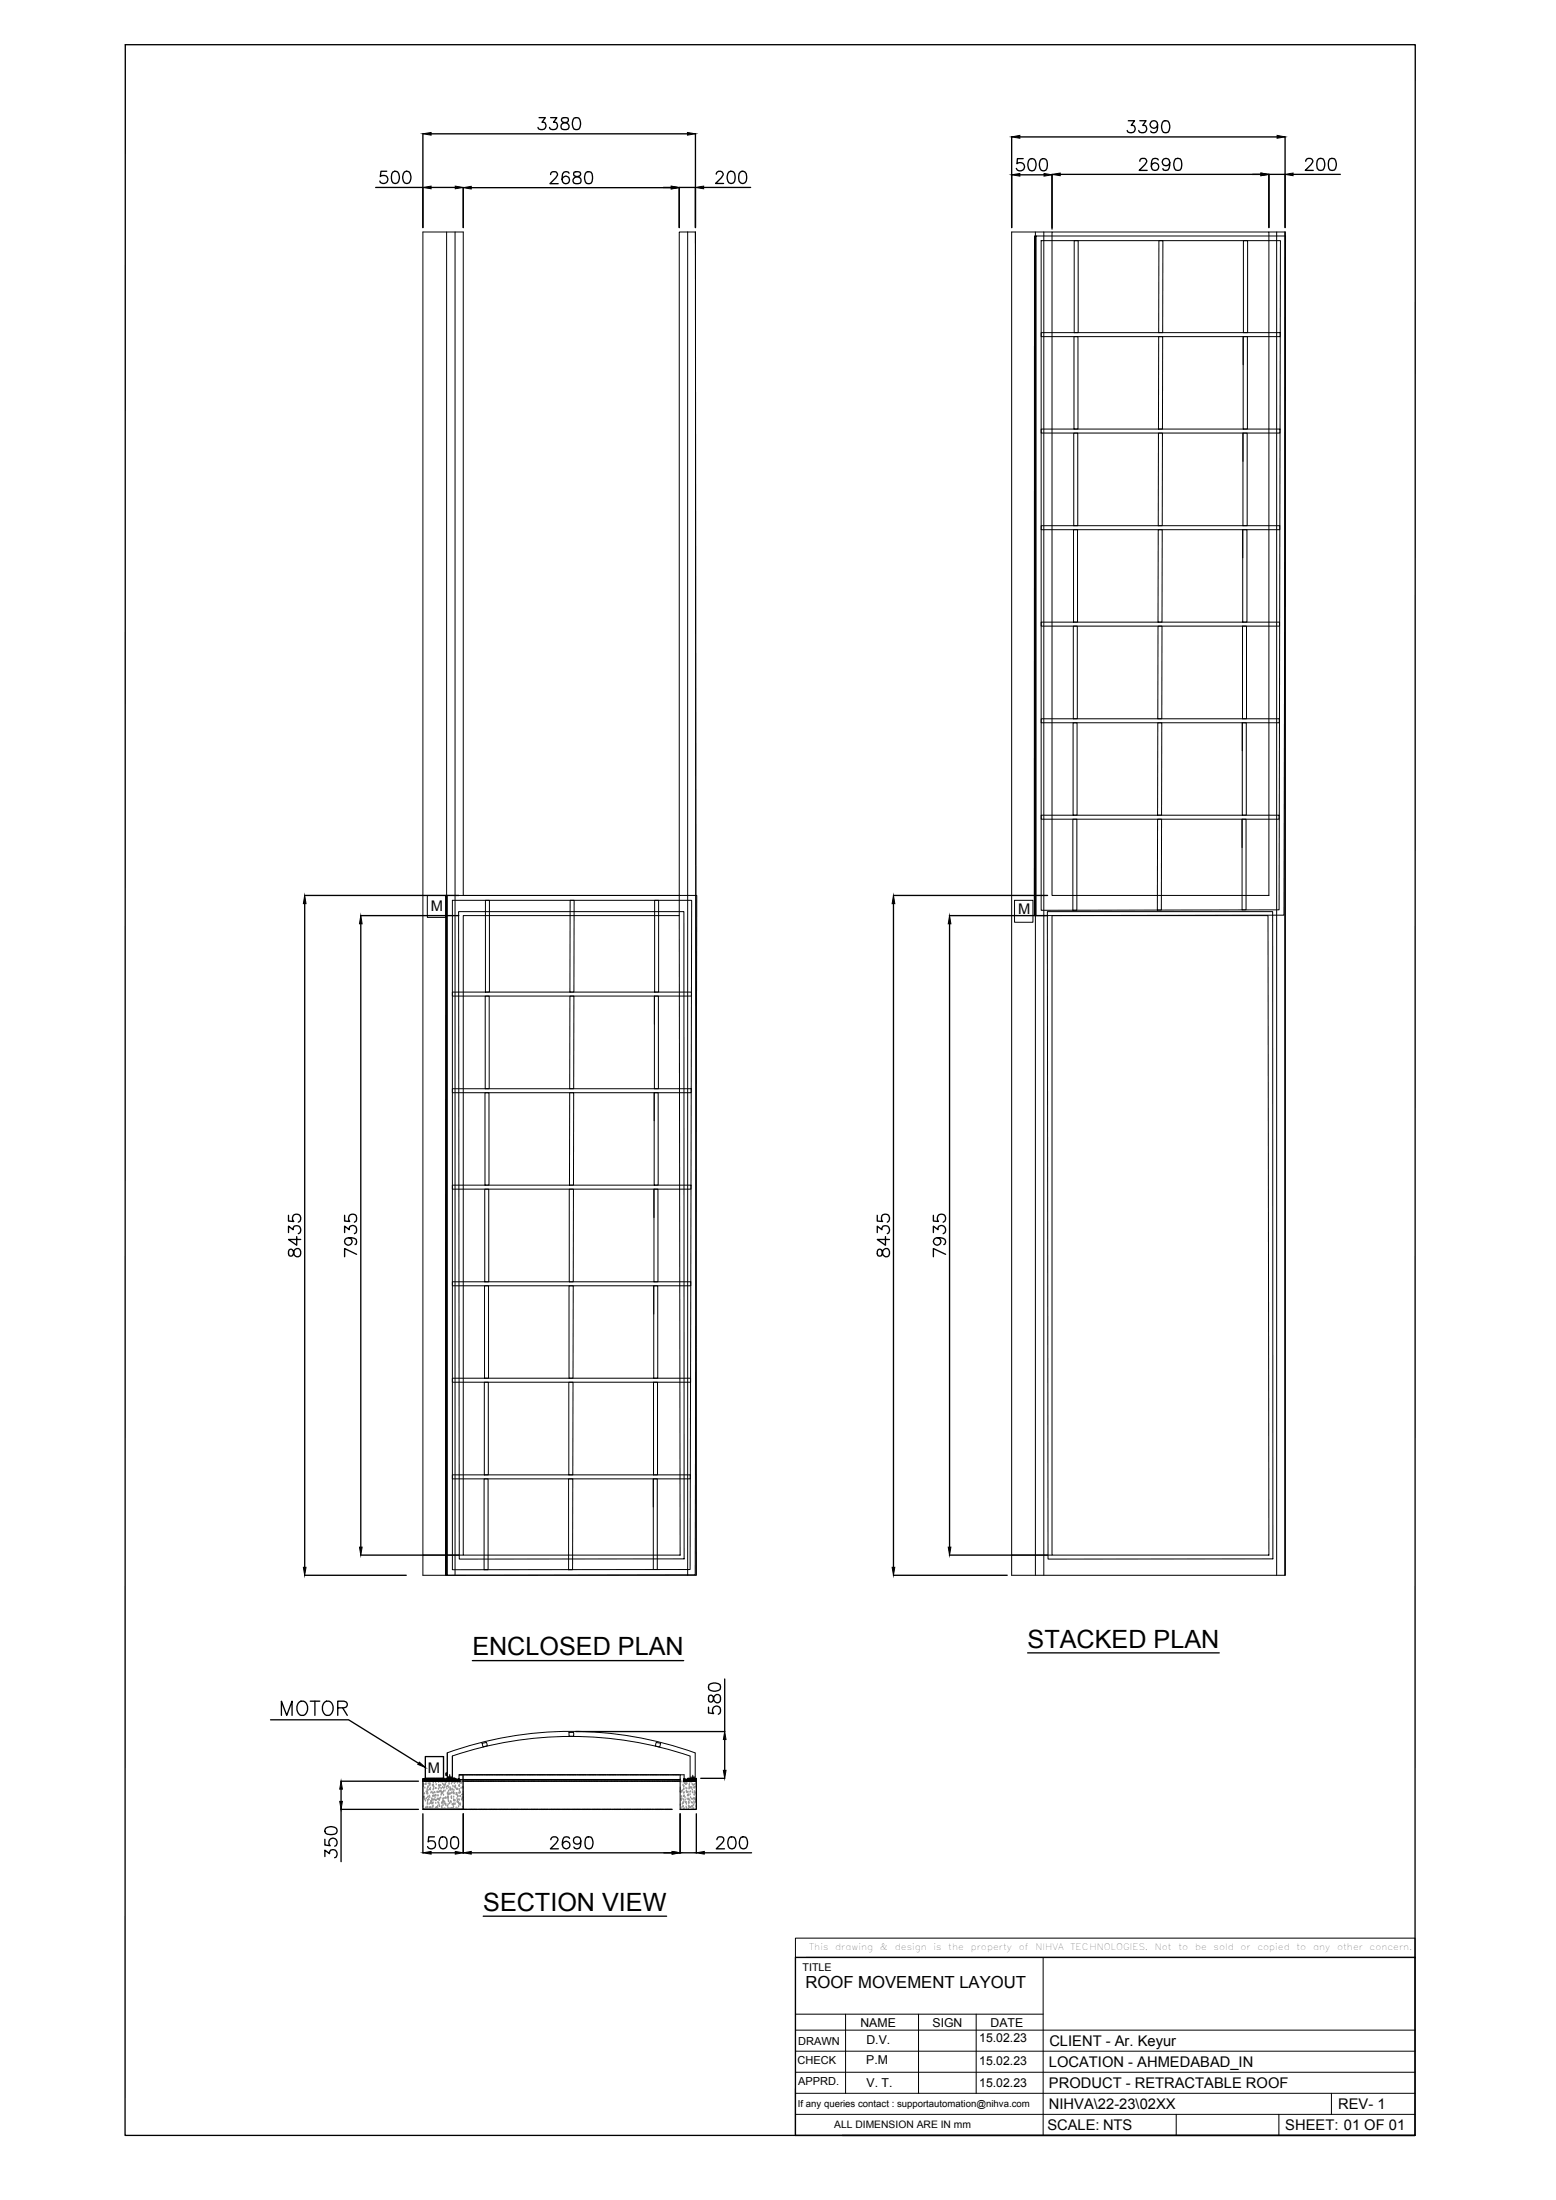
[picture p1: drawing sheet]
<svg xmlns="http://www.w3.org/2000/svg" width="297mm" height="420mm" viewBox="0 0 297 420" stroke-linecap="round" stroke-linejoin="round" font-family="sans-serif">
<!-- layer: 0 -->
<g fill="none" stroke="#000" stroke-width=".25">
<path d="M23.9 8.5h246.3l-.1 399.3h-246.2zM71.7 35.8h9M73.8 32.7h-1.1l-.1 1a.83 .83 0 0 1 1.2 0 .83 .83 0 0 1 0 1.2 .83 .83 0 0 1-1.2-.1l-.1-.2M75 32.8a.72 .72 0 0 1 1.1 .4 1.18 1.18 0 0 1-.7 1.8 1.05 1.05 0 0 1-.7-1.3zM77.2 32.8a.72 .72 0 0 1 1.1 .4 1.18 1.18 0 0 1-.7 1.8 1.27 1.27 0 0 1-.6-1.8zM80.7 25.5v18M82.3 35.8h4.6M82.3 25.6h48.9M88.4 35.8v7.7M90 35.8h38.1M102.9 22.5h1.2l-.6 .9a.73 .73 0 0 1 .7 .8 .73 .73 0 0 1-.9 .6l-.4-.1-.2-.4M105.1 33.3l.1-.3a.81 .81 0 0 1 1-.1 .51 .51 0 0 1 .1 .7l-1.3 1.5h1.6"/>
<path d="M105.1 22.5h1.2l-.6 .9a.73 .73 0 0 1 .7 .8 .73 .73 0 0 1-.9 .6l-.4-.1-.2-.4M107.3 22.5l-.1 .5a1.25 1.25 0 0 0 1.1 .6 .62 .62 0 0 1 .3 .6 .62 .62 0 0 1-.5 .6l-.8-.1a.71 .71 0 0 1-.2-.8 .71 .71 0 0 1 .6-.5h.5a.53 .53 0 0 0 .2-.9zM108.6 33.1a.72 .72 0 0 0-.9-.2 1.79 1.79 0 0 0 0 2.1 .7 .7 0 0 0 1-.3 .7 .7 0 0 0-.5-1 .7 .7 0 0 0-.9 .6M109.6 32.9a.48 .48 0 0 0 .2 .7 .96 .96 0 0 1 1.1 1.1l-.1 .2a.94 .94 0 0 1-1.4-.2 .96 .96 0 0 1 1.1-1.1 .44 .44 0 0 0 .3-.3 .44 .44 0 0 0-.1-.4zM109.6 22.5a.8 .8 0 0 1 1.1 .4 1.85 1.85 0 0 1-.2 1.8 .8 .8 0 0 1-1.1-.4 1.85 1.85 0 0 1 .2-1.8zM111.9 32.9a.8 .8 0 0 1 1.1 .3 2.21 2.21 0 0 1-.2 1.8 .8 .8 0 0 1-1.1-.3 1.85 1.85 0 0 1 .2-1.8zM126.6 35.8h1.5M132.8 35.8h-3.1v7.7M132.8 25.5v18M134.3 35.8h9M136.7 33.3l.1-.3 .4-.3 .6 .1a.51 .51 0 0 1 .1 .8l-1.3 1.4h1.5M139.1 32.8a.72 .72 0 0 1 1.2 .4 2.09 2.09 0 0 1-.3 1.7 .72 .72 0 0 1-1.1-.3 1.78 1.78 0 0 1 .2-1.8z"/>
<path d="M141.4 32.8a.72 .72 0 0 1 1.1 .4 1.92 1.92 0 0 1-.3 1.7 .72 .72 0 0 1-1.1-.3 1.96 1.96 0 0 1 .3-1.8zM193.1 26.1v17.4M194.7 26.1h49.1M194.7 33.4h4.6M195.3 30.3h-1.1l-.1 1a.83 .83 0 0 1 1.3 0 .83 .83 0 0 1-.2 1.2 .83 .83 0 0 1-1.2-.3M196.6 30.4a.74 .74 0 0 1 1.1 .3 1.85 1.85 0 0 1-.3 1.8 .72 .72 0 0 1-1.1-.3 1.75 1.75 0 0 1 .3-1.8zM198.8 30.4a.74 .74 0 0 1 1.1 .3 2.21 2.21 0 0 1-.3 1.8 .72 .72 0 0 1-1.1-.3 1.75 1.75 0 0 1 .3-1.8zM200.8 33.3v10.5M202.4 33.3h38.3M215.4 23.1h1.2l-.7 .8a.73 .73 0 0 1 .8 .9 .73 .73 0 0 1-1 .5h-.3l-.2-.4M217.6 30.8l.1-.3a.81 .81 0 0 1 1-.2 .51 .51 0 0 1 .1 .8l-1.3 1.4h1.5M217.6 23.1h1.2l-.7 .8a.73 .73 0 0 1 .8 .9 .73 .73 0 0 1-1 .5h-.3l-.2-.4"/>
<path d="M221 23.8a.72 .72 0 0 1-1 .6 .72 .72 0 0 1-.3-1.1 .72 .72 0 0 1 1.2 .1 2.16 2.16 0 0 1-.3 1.9 .72 .72 0 0 1-.9-.3M221.1 30.6a.7 .7 0 0 0-1.2 .1 1.91 1.91 0 0 0 .2 1.8 .71 .71 0 0 0 1-.3 .71 .71 0 0 0-.4-1 .71 .71 0 0 0-.9 .6M222.1 23.1a.8 .8 0 0 1 1.1 .4 1.85 1.85 0 0 1-.2 1.8 .8 .8 0 0 1-1.1-.4 1.85 1.85 0 0 1 .2-1.8zM223.3 31a.72 .72 0 0 1-1 .6 .72 .72 0 0 1-.3-1.1 .72 .72 0 0 1 1.2 .1 2.04 2.04 0 0 1-.2 1.9 .68 .68 0 0 1-1-.3M224.4 30.3a.8 .8 0 0 1 1.1 .4 2.21 2.21 0 0 1-.2 1.8 .8 .8 0 0 1-1.1-.4 1.85 1.85 0 0 1 .2-1.8zM245.3 33.3h-3.1v10.2M245.3 26.1v17.4M246.8 33.3h9.1M249.3 30.8l.1-.3a.74 .74 0 0 1 1.2 .2l-.3 .7-1.1 1.1h1.5M251.7 30.3a.76 .76 0 0 1 1.1 .4 1.85 1.85 0 0 1-.2 1.8 .8 .8 0 0 1-1.1-.4 2.03 2.03 0 0 1 .2-1.8zM253.9 30.3a.8 .8 0 0 1 1.1 .4 1.85 1.85 0 0 1-.2 1.8 .8 .8 0 0 1-1.1-.4 2.21 2.21 0 0 1 .2-1.8zM58.2 171h29.4"/>
<path d="M58.2 172.6v126.7M68.8 174.9h18.8M68.9 176.4v119.1M170.6 171h29.4M170.6 172.6v126.7M181.2 174.9h18.8M181.3 176.4v119.1M55.1 235.4v-1.2l.9 .7a.74 .74 0 0 1 .8-.8 .74 .74 0 0 1 .6 1l-.1 .3-.4 .2M55.1 232.1v1.1l1 .1a.8 .8 0 0 1 0-1.2 .8 .8 0 0 1 1.2 .2 .8 .8 0 0 1-.4 1.1M55.2 238.7a.81 .81 0 0 0 .2 1.2h.2a1.25 1.25 0 0 0 .6-1.1 .65 .65 0 0 1 .7-.4 .65 .65 0 0 1 .5 .6l-.1 .8a.68 .68 0 0 1-.8 .2 .68 .68 0 0 1-.4-.7l-.1-.4a.45 .45 0 0 0-.8-.2zM56.6 236.2v1.6l-1.5-1.1h2.3M65.8 235.4v-1.2l.9 .7a.73 .73 0 0 1 .8-.9 .73 .73 0 0 1 .6 1.1l-.1 .3-.4 .2"/>
<path d="M65.8 232.1v1.1l1 .1a.81 .81 0 0 1 0-1.2 .81 .81 0 0 1 1.2 .1 .81 .81 0 0 1-.4 1.2M66.5 236.4a.72 .72 0 0 1 .7 .9 .72 .72 0 0 1-1.1 .4 .72 .72 0 0 1 0-1.2 1.98 1.98 0 0 1 1.9 .2 .72 .72 0 0 1-.2 1M68.1 239.6l-2.3-1.2v1.6M167.5 235.4v-1.2l.9 .7a.74 .74 0 0 1 .8-.8 .74 .74 0 0 1 .6 1l-.1 .3-.3 .2M167.5 232.1v1.1l1 .1a.8 .8 0 0 1 0-1.2 .8 .8 0 0 1 1.2 .1 .8 .8 0 0 1-.3 1.2M167.6 238.7a.81 .81 0 0 0 .2 1.2l.5-.1 .1-.2a.96 .96 0 0 1 1-1.2 .82 .82 0 0 1 .4 1 .82 .82 0 0 1-.8 .6 1.04 1.04 0 0 1-.6-1.1l-.4-.3zM169 236.2v1.6l-1.5-1.1h2.3M178.2 235.4v-1.2l.9 .7a.75 .75 0 0 1 .8-.9 .75 .75 0 0 1 .6 1.1l-.1 .3-.4 .2M178.2 232.1v1.1l1 .1a.81 .81 0 0 1 0-1.2 .81 .81 0 0 1 1.2 .1 .81 .81 0 0 1-.4 1.2M178.9 236.4a.72 .72 0 0 1 .7 .9 .72 .72 0 0 1-1.1 .4 .72 .72 0 0 1 0-1.2 1.98 1.98 0 0 1 1.9 .2 .64 .64 0 0 1-.2 1M180.5 239.6l-2.3-1.2v1.6M68.8 297h18.8"/>
<path d="M181.2 297h18.8M58.2 300.8h19.4M90.2 317.1h40.3M170.6 300.8h21.7M196.2 315.7h36.5M51.6 328.5h14.9l13.4 8.2M80.8 339.9h.1M80.9 339.9l-.2 .1 .2-.1M80.9 339.9h.1M80.9 339.9l-.2 .2M80.9 339.9l-.2 .2 .3-.2M80.9 339.9v.1"/>
<path d="M81 339.9h.1M81 339.9l-.1 .1M81 340h-.1M81 339.9l-.1 .3M81.1 339.9h.1M81.2 339.9l-.2 .1M81.2 340l-.2 .2M81.2 339.9h.1M81.2 340h-.1M81.2 335.5h3.5v4.1h-3.5zM81.3 339.9l-.1 .1M81.3 340h-.1"/>
<path d="M81.3 339.9h.1M81.4 340h.1M81.4 339.9l-.2 .2M81.4 339.9l-.3 .3 .1-.1M81.5 339.9l-.2 .2M81.5 340h-.1M81.5 339.9h.1M81.5 339.9v.1M81.6 339.9l-.2 .1M81.7 339.9l-.3 .3 .1-.2M81.7 339.9l-.2 .1M81.8 339.9h.1"/>
<path d="M81.8 339.9l-.1 .1M81.8 339.9l-.2 .3M81.8 340l-.1 .2M81.9 339.9l-.2 .1M81.9 339.9h-.1M81.9 339.9h.1M81.9 339.9l-.1 .1M82 339.9h.1M82 339.9l-.1 .1M82 340l-.2 .2M82.1 339.9h.1M82.1 339.9l-.1 .1"/>
<path d="M82.2 339.9l-.4 .3M82.2 339.9h.1M82.2 340h-.1M82.3 339.9l-.1 .1M82.3 340l-.2 .2M82.3 339.9l-.3 .3M82.4 340l-.1 .1M82.4 339.9h-.1M82.4 339.9l-.1 .1M82.4 339.9h.2zM82.5 340h-.1M82.5 340h.1"/>
<path d="M82.6 339.9l-.2 .2M82.6 340l-.1 .1M82.6 339.9v.1M82.6 340h.1M82.6 339.9h.1M82.8 339.9l-.1 .1M82.9 339.9h.1M82.9 339.9l-.1 .1M82.9 339.9l-.2 .3M83 339.9l-.2 .1M83 339.9h.1M83 340l-.2 .2"/>
<path d="M83.1 339.9h.1M83.1 339.9l-.1 .1M83.1 340h.1M83.2 339.9h.1M83.2 339.9l-.3 .3M83.3 339.9l-.3 .3M83.3 339.9h.1M83.3 339.9l-.2 .2M83.4 339.9h.1M83.4 340h.1M83.5 339.9h.1M83.5 339.9l-.2 .1"/>
<path d="M83.6 340h-.1M83.6 339.9l-.3 .3M83.7 339.9l-.3 .2M83.7 339.9l-.2 .2M83.7 340l-.1 .1M83.8 339.9l-.4 .3M83.8 340h.1M83.8 339.9v.1M83.8 339.9h.1M83.9 339.9l-.2 .3 .1-.2M83.9 339.9v.1M83.9 339.9h.1"/>
<path d="M83.9 340l-.2 .2M84 339.9l-.2 .1M84.1 339.9l-.2 .3M84.1 340l-.2 .1M84.1 339.9l-.1 .1M84.1 339.9h.1M84.1 340l-.2 .2M84.2 339.9h.1M84.2 339.9h-.1M84.2 339.9l-.1 .1M84.2 339.9l-.1 .1 .1-.1M84.3 339.9h.1"/>
<path d="M84.3 339.9l-.3 .3M84.3 339.9l-.2 .2M84.3 339.9v.1M84.4 339.9h.1M84.4 339.9l-.1 .1M84.4 340l-.2 .2M84.5 339.9l-.3 .2M84.5 339.9h.1M84.5 339.9l-.1 .1M84.6 339.9l-.4 .3M84.6 339.9h.1M84.6 340h-.1"/>
<path d="M84.7 339.9l-.2 .2M84.7 340h-.1M84.7 339.9l-.1 .1M84.8 339.9l-.3 .3 .1-.1M84.8 340h.1M84.8 339.9l-.3 .2M84.8 339.9h.1M84.9 340h-.1M84.9 339.9h.1M84.9 339.9l-.3 .2M84.9 339.9v.1M85 339.9l-.2 .3"/>
<path d="M85.1 339.9l-.3 .2M85.2 339.9h.1M85.2 339.9l-.2 .2M85.2 339.9l-.1 .1M85.2 339.9l-.2 .3M85.2 340l-.2 .1M85.3 339.9h-.1M85.3 339.9h.1M85.3 339.9l-.1 .1M85.3 339.9v.1M85.4 339.9h.1M85.4 339.9l-.1 .2"/>
<path d="M85.5 339.9l-.2 .1M85.5 339.9h.1M85.5 339.9l-.1 .1M85.5 339.9l-.2 .3M85.5 340h-.1M85.6 339.9h.1M85.6 340l-.2 .1M85.6 339.9h-.1M85.6 339.9v.1M85.8 339.9l-.4 .3 .1-.1M85.8 340l-.2 .1M85.8 339.9l-.2 .1"/>
<path d="M85.8 340l-.2 .2M85.8 339.9h.1zM85.9 340h-.1M85.9 340h.1M86 339.9h.1M86 340h-.1M86 340h.1M86 339.9l-.1 .2M86.1 339.9h.1M86.1 340h-.1M86.1 339.9h-.1M86.2 339.9l-.1 .1"/>
<path d="M86.3 339.9h.1M86.3 339.9l-.1 .1M86.4 339.9l-.3 .3M86.4 340l-.2 .2M86.4 339.9h.1M86.4 339.9v.1M86.5 339.9h.1M86.5 339.9l-.1 .1M86.5 340l-.2 .2M86.5 340h-.1M86.6 339.9h.1M86.6 339.9h-.1"/>
<path d="M86.6 339.9l-.2 .3M86.7 339.9l-.2 .1M86.7 339.9l-.1 .1M86.7 340l-.3 .2M86.7 339.9h.1M86.7 339.9l-.2 .2M86.8 339.9l-.1 .1M86.8 339.9h.1M86.8 340h-.1M86.9 339.9l-.4 .3M86.9 339.9h.1M86.9 339.9l-.2 .1"/>
<path d="M86.9 340l-.2 .2M87 340l-.3 .2 .1-.1M87 339.9l-.3 .3M87 339.9v.1M87 340l-.1 .1M87 340l-.2 .2M87 339.9h.1M87.1 339.9l-.1 .1M87.1 340h-.1M87.2 339.9l-.1 .1M87.2 339.9l-.2 .2M87.2 340h.1"/>
<path d="M87.2 339.9v.1M87.2 339.9h.1M87.3 339.9l-.1 .1M87.3 339.9h.1M87.4 339.9l-.2 .1M87.5 339.9l-.1 .1M87.5 339.9h.1M87.5 340h.1M87.5 339.9l-.2 .2M87.6 339.9h.1M87.6 339.9l-.1 .1M88.4 338.9v6.7h-7.7v-5.4h6.9h-6.9v-.3h6.9v.3"/>
<path d="M130.6 339.9h.1M130.6 339.9v.1M130.7 339.9h.1M130.7 339.9l-.1 .1M130.7 340h-.1M130.8 339.9h.1M130.8 340l-.2 .1M130.9 339.9l-.1 .1M130.9 339.9l-.3 .3v-.3h2.3v.3h-2.3h2.3v5.4h-3.1M130.9 339.9l-.1 .2M130.9 339.9h.1M131 340l-.2 .1"/>
<path d="M131 339.9l-.3 .3M131.1 340h-.1M131.1 339.9l-.2 .1M131.1 339.9h.1M131.1 340h.1M131.2 339.9l-.2 .2M131.2 340l-.2 .2 .2-.2M131.3 339.9l-.2 .1M131.3 340l-.2 .1M131.3 339.9h-.1M131.3 340l.1-.1-.2 .2M131.4 339.9h-.1"/>
<path d="M131.4 339.9l-.1 .1M131.4 339.9l-.1 .2M131.5 339.9h.1M131.5 339.9l-.1 .1M131.5 339.9l-.3 .3M131.6 339.9l-.2 .2M131.6 339.9h.1M131.7 339.9h.1M131.7 339.9l-.1 .1M131.7 339.9l-.3 .3M131.7 340h-.1M131.7 340l-.2 .2"/>
<path d="M131.8 339.9h.1M131.8 339.9l-.1 .1M131.9 339.9l-.2 .1M131.9 339.9l-.1 .1M131.9 340l-.2 .1M131.9 339.9h.1M132 339.9h-.1M132 339.9l-.2 .1M132 339.9l-.3 .3M132 340l-.2 .1M132 339.9h.1M132 340h.1"/>
<path d="M132.1 340h.1M132.1 340l-.1 .2 .1-.1M132.1 339.9h-.1M132.2 339.9l-.2 .1M132.2 339.9l-.2 .3M132.2 340h.1M132.2 340l-.1 .1M132.2 339.9l-.1 .1M132.3 339.9l-.2 .2M132.4 339.9l-.1 .1M132.5 339.9l-.4 .3M132.5 339.9l-.3 .2"/>
<path d="M132.5 339.9l-.3 .3M132.5 339.9h.1M132.5 339.9l-.2 .3M132.5 339.9v.1M132.6 339.9l-.2 .2M132.6 339.9h.1M132.7 339.9l-.1 .1M132.7 339.9h.1M132.8 339.9l-.3 .2M132.8 339.9h.1M132.8 339.9l-.3 .3 .1-.2M132.8 339.9l-.1 .1"/>
<path d="M132.8 339.9v.1M132.8 340l-.1 .2M132.9 339.9l-.2 .2M132.9 339.9h-.1M132.9 340h.1M132.9 339.9h.1M133.8 339.6h4.5M135.3 326v1.1l.9 .2a.83 .83 0 0 1 0-1.3 .83 .83 0 0 1 1.3 .2 .83 .83 0 0 1-.4 1.2M135.3 323.9a.86 .86 0 0 0 .3 1.2h.2a1.25 1.25 0 0 0 .6-1.1 .62 .62 0 0 1 .6-.4 .62 .62 0 0 1 .5 .6v.4a.66 .66 0 0 1-.7 .6 .66 .66 0 0 1-.6-.7l-.2-.6-.2-.1zM135.3 321.8a1.79 1.79 0 0 1 2.2 0 .8 .8 0 0 1-.4 1.1 1.85 1.85 0 0 1-1.8-.2zM138.3 320.7v10h-28.4M138.3 332.2v5.9"/>
<path d="M62 354.6v-1.3l.9 .7a.74 .74 0 0 1 .9-.8 .74 .74 0 0 1 .5 1l-.2 .5-.2 .1M62 351.3v1.1l1 .1a.81 .81 0 0 1 0-1.2 .81 .81 0 0 1 1.2 .1 .81 .81 0 0 1-.3 1.2M62.1 349.2a1.73 1.73 0 0 1 2.1 0 .72 .72 0 0 1-.3 1.1 2.14 2.14 0 0 1-1.8-.2l-.1-.4zM65.1 340.2h14.8M65.1 345.6h14.8M65.1 341.7v2.3M65.1 345.6v9.9M80.7 340h.1M80.7 340.2h.1M80.7 346.4v7.5M80.9 340.1l-.1 .1M80.9 340h.1"/>
<path d="M80.9 340.2h.1M81 340l-.1 .1M81 340.1l-.1 .1M81.1 340.1h.1M81.1 340.2h.1M81.1 340.1l.3-.2zM81.1 340.1l-.1 .1M81.2 340.1l-.1 .1M81.2 340.2h.1M81.4 340.2h.1M81.4 340.1v.1M81.5 340l-.2 .1"/>
<path d="M81.5 340.2h.1M81.5 340l-.1 .1M81.5 340.1h.1M81.6 340.1l-.1 .1M81.6 340.1v.1M81.6 340l-.1 .1M81.7 340l-.1 .1M81.7 340.2h.1M81.7 340h.1M81.8 340l-.1 .1M81.8 340.1l-.1 .1M81.8 340.2h.1"/>
<path d="M81.9 340l-.2 .1M81.9 340.2h.1M82 340l-.1 .2M82 340l.1-.1-.2 .3M82.1 340.1l-.1 .1M82.2 340l-.2 .1M82.2 340.1l-.1 .1M82.2 340.2h.1M82.3 340.2l.1-.1zM82.3 340.1h-.1M82.3 340.1l-.1 .1M82.3 353.9h4.6"/>
<path d="M82.3 340.1h.1M82.3 340.2h.1M82.5 340l-.1 .1M82.5 340.2h.1M82.6 340.1v.1M82.6 340l-.2 .2M82.6 340v.1M82.6 340.2h.1M82.7 340l-.1 .2M82.7 340.1l.2-.2-.3 .3M82.7 340.1h.1M82.7 340.2h.1"/>
<path d="M82.8 340l-.1 .1M82.8 340.2h.1M82.8 340.1h.1M82.8 340.1v.1M82.9 340l-.1 .1M82.9 350.8h-1.1l-.1 1a.81 .81 0 0 1 1.3 0 .81 .81 0 0 1-.2 1.2 .81 .81 0 0 1-1.2-.3M83 340h.1M83 340.1l-.1 .1M83 340.2h.1M83 340l-.1 .1M83.1 340l-.1 .2M83.1 340.2h.1"/>
<path d="M83.2 340l.1-.1-.2 .3M83.2 340.1l-.1 .1M83.3 340l.1-.1-.3 .3M83.3 340.1l-.1 .1M83.3 340.2h.1M83.5 340l-.2 .2M83.5 340.1h.1M83.5 340.2h.1M83.6 340.1h.1M83.6 340l-.1 .1M83.6 340.2h.1M83.7 340.1h.1"/>
<path d="M83.7 340.2h.1M83.7 340l-.1 .2M83.8 340l-.1 .1M83.8 340.2h.1M83.9 340.2h.1M83.9 340h.1M83.9 340l-.1 .2M84.1 340l-.1 .2M84.1 340l-.1 .1M84.1 340.2h.1M84.1 340.1v.1M84.2 350.9a.8 .8 0 0 1 1.1 .3 1.92 1.92 0 0 1-.3 1.8 .69 .69 0 0 1-1.1-.3 1.85 1.85 0 0 1 .3-1.8z"/>
<path d="M84.2 340.1v.1M84.3 340h.1M84.3 340.2h.1M84.4 340.1l-.1 .1M84.5 340v-.1l-.1 .3M84.5 340.2h.1M84.5 340.1l-.1 .1M84.5 340.1v.1M84.6 340.2h.1M84.7 340.1v.1M84.8 340l-.1 .1M84.8 340.1l-.2 .1"/>
<path d="M84.8 340.2h.1M84.8 340.1v.1M84.9 340l-.2 .2M84.9 340l-.1 .2M84.9 340.1h.1M84.9 340.2h.1M85 340.1l-.1 .1M85 340.1v.1M85 340l-.1 .1M85 340v.1M85 340.2h.1M85.1 340h.1"/>
<path d="M85.1 340.2h.1M85.2 340l-.2 .2M85.2 340.1l-.1 .1M85.2 340.2h.1M85.3 340l-.2 .1M85.3 340.1l-.1 .1M85.4 340l-.2 .2M85.4 340l-.1 .2M85.4 340.1l-.1 .1M85.6 340h.1M85.6 340.1l-.1 .1M85.6 340.2h.1"/>
<path d="M85.6 340l.1-.1-.1 .1M85.6 340l-.1 .2M85.7 340.1h.1M85.7 340.1l-.1 .1M85.7 340.2h.1M85.9 340l-.2 .2M85.9 340l-.1 .1M85.9 340.2h.1M85.9 340.1v.1M86 340l-.1 .1M86 340l-.2 .2M86 340.2h.1"/>
<path d="M86 340v.1M86.1 340l-.1 .2M86.1 340.1l.2-.2-.3 .3M86.1 340.1h.1M86.1 340.2h.1M86.1 340v.1M86.2 340l-.1 .2M86.2 340.2h.1M86.3 340l-.1 .2M86.4 340h.1M86.4 340.1l-.1 .1M86.4 340.2h.1"/>
<path d="M86.4 350.9a.8 .8 0 0 1 1.1 .3 1.92 1.92 0 0 1-.3 1.8 .74 .74 0 0 1-1.1-.3 2.03 2.03 0 0 1 .3-1.8zM86.4 340l-.1 .1M86.5 340h.1M86.5 340l-.1 .2M86.5 340.2h.1M86.6 340.1l-.1 .1M86.7 340.1l-.1 .1M86.7 340.2h.1M86.9 340.1h.1M86.9 340.2h.1M87 340.2h.1M87 340.1h.1"/>
<path d="M87.1 340l-.1 .2M87.2 340l-.1 .1M87.2 340h.1l-.2 .2zM87.2 340.2h.1M87.3 340l-.1 .1M87.3 340.2h.1M87.3 340h.1M87.3 340l-.1 .2M87.4 340.1l-.1 .1M87.4 340.1v.1M87.4 340l-.1 .1M87.5 340l-.1 .1"/>
<path d="M87.5 340l.1-.1-.1 .3M87.5 340.1l-.1 .1M87.5 340.2h.1M87.6 340l-.1 .1M87.6 340.1l-.1 .1M87.6 340.1v.1M88.4 346.4v7.5M90 353.9h38.3M105.2 351.4l.1-.4a.74 .74 0 0 1 1.2 .2l-.3 .8-1.1 1.1h1.5M108.7 351.1a.7 .7 0 0 0-1.2 .1 1.3 1.3 0 0 0 .5 1.9 .73 .73 0 0 0 .8-.7 .73 .73 0 0 0-.7-.8 .73 .73 0 0 0-.7 .7M110.9 351.6a.71 .71 0 0 1-1 .5 .71 .71 0 0 1-.2-1.1 .71 .71 0 0 1 1.1 .1 2.3 2.3 0 0 1-.2 1.9 .69 .69 0 0 1-1-.3M112 350.9a.8 .8 0 0 1 1.1 .3 1.75 1.75 0 0 1-.2 1.8 .74 .74 0 0 1-1.1-.3 2.21 2.21 0 0 1 .2-1.8z"/>
<path d="M129.8 346.4v7.5M129.8 353.9h3.1M130.6 340.1h.1M130.6 340h.1M130.6 340.2h.1M130.6 340v.1M130.7 340.1l-.1 .1M130.8 340.1l-.1 .1M130.8 340.2h.1M130.9 340.1l-.1 .1M130.9 340.1h.1M130.9 340.2h.1"/>
<path d="M130.9 340v.2M131 340.1l-.1 .1M131 340.1v.1M131.1 340l-.1 .1M131.1 340.1h.1M131.1 340.2h.1M131.2 340l-.1 .2M131.2 340.2h.1M131.3 340h.1M131.3 340l-.1 .2M131.3 340.2h.1M131.4 340l-.1 .1"/>
<path d="M131.4 340.2h.1M131.4 340.1h-.1M131.5 340l-.1 .1M131.6 340l-.2 .2M131.6 340.1l-.1 .1M131.7 340l-.1 .2 .1-.1M131.7 340h.1M131.7 340.1v.1M131.7 340.2h.1M131.9 340.1l-.2 .1M131.9 340.1h.1M131.9 340.1l-.1 .1"/>
<path d="M131.9 340.2h.1M132 340l-.1 .2M132.1 340.2h.1M132.1 340.1l-.1 .1M132.1 340.1v.1M132.2 340.2h.1M132.2 340v.1M132.2 340.1h.1M132.4 340.2h.1M132.4 340l-.1 .2M132.4 340.1v.1M132.5 340l-.1 .1"/>
<path d="M132.5 340h.1M132.5 340.2h.1M132.7 340l-.1 .1M132.7 340h.1M132.7 340l-.1 .2M132.7 340.1l-.1 .1M132.7 340.2h.1M132.8 340v.1M132.8 340.1l-.1 .1M132.8 340h.1M132.9 340.1l-.1 .1M132.9 340.2h.1"/>
<path d="M132.9 340.1h.1M132.9 346.4v7.5M134.5 353.9h9M136.9 351.4l.2-.5a.81 .81 0 0 1 1 .1 .74 .74 0 0 1-.3 1l-1.1 1.1h1.6M139.3 350.9a.8 .8 0 0 1 1.1 .3 1.75 1.75 0 0 1-.2 1.8 .74 .74 0 0 1-1.1-.3 1.85 1.85 0 0 1 .2-1.8zM141.5 350.9a.8 .8 0 0 1 1.1 .3 1.75 1.75 0 0 1-.2 1.8 .74 .74 0 0 1-1.1-.3 1.85 1.85 0 0 1 .2-1.8zM92.2 366h35.1M151.8 373.8h118.3v34h-118.3zM160.8 407.8h109.3"/>
</g>
<g fill="none" stroke="#000" stroke-width=".19">
<path d="M85.3 44.3v256.5M86.9 44.3v256.5M131.3 44.3v256.5M132.8 46.5v-2.2h-3.1v130.6M197.5 45.1h.1v129.8h-.2zM197.7 44.3v256.5M197.8 45.1h47.6l-.3 129.7-47.3 .1zM198.8 46h45.6l-.2 127.8h-45.4zM199.3 44.3v256.5M200.8 44.3h-7.7v256.5h52.2v-256.5M200.8 44.3h41.4v126.7h-41.4zM205.1 46h.7v17.5h-.7z"/>
<path d="M221.2 46h.8v17.5h-.8zM237.4 46h.8v17.5h-.8zM242.2 44.3h3.1M243.7 44.3v256.5M245.3 44.3v256.5M198.8 63.5h45.6v.8h-45.6zM205 64.3h.8v17.6h-.8zM221.2 64.3h.8l-.1 17.6h-.8zM237.3 64.3h.8v17.6h-.8zM237.3 64.3v5.4M198.8 81.9h45.5v.8h-45.5zM205 82.7h.7v17.7h-.7z"/>
<path d="M221.1 82.7h.8v17.7h-.8zM237.3 82.7h.8v17.7h-.8zM237.3 82.7v5.4M198.8 100.4h45.5v.8h-45.5zM198.8 118.8h45.5v.8h-45.5zM204.9 119.6h.8v17.7h-.8zM204.9 101.2h.8v17.6h-.8zM221.1 119.6h.7v17.7h-.8zM221.1 101.2h.8l-.1 17.6h-.7zM237.2 119.6h.8v17.7h-.8zM237.2 119.6v5.4M237.2 101.2h.8v17.6h-.8z"/>
<path d="M237.2 101.2v5.3M198.8 137.3h45.4v.7h-45.4zM204.9 138h.7v17.7h-.7zM221 138h.8l-.1 17.7h-.7zM237.2 138h.7v17.7h-.7zM237.2 138v5.4M198.8 155.7h45.4v.7h-45.4zM204.8 156.4h.8v17.4h-.8zM221 156.4h.7v17.4h-.8zM237.1 156.4h.8v17.4h-.8zM237.1 156.4v5.5M81.6 171h3.5v4.2h-3.5z"/>
<path d="M85.1 171h.1v129.8h-.2zM85.4 171h47.6l-.3 129.8h-47.3zM86.4 171.9h45.6l-.3 127.8-45.3 .1zM87.5 174.1h43.1v123.6l-42.9 .1zM88.4 174.9h41.3l.1 122.1h-41.4zM92.7 171.9h.7v17.6h-.7zM108.8 171.9h.8v17.6h-.8zM125 171.9h.7v17.6h-.7zM129.9 171h-41.5v-126.7h-7.7v256.5h52.2l-.1-256.5 .1 256.5M193.7 171.9h3.5v4.2h-3.5zM199.9 174.1h43.1v123.6l-42.9 .1zM200.8 174.9h41.3l.1 122.1h-41.4z"/>
<path d="M86.4 189.5h45.6v.7h-45.6zM92.6 190.2h.8v17.7h-.8zM108.8 190.2h.8l-.1 17.7h-.7zM124.9 190.2h.8v17.7h-.8zM124.9 190.2v5.5M86.4 207.9h45.6v.8h-45.6zM92.6 208.7h.7v17.6h-.7zM108.8 208.7h.7v17.6h-.8zM124.9 208.7h.7v17.6h-.7zM124.9 208.7v5.4M86.4 226.3h45.5v.8h-45.5zM92.5 227.1h.8v17.7h-.8z"/>
<path d="M108.7 227.1h.8l-.1 17.7h-.7zM124.8 227.1h.8v17.7h-.8zM124.8 227.1v5.4M86.4 244.8h45.5v.8h-45.5zM92.5 245.6h.8v17.6h-.8zM108.6 245.6h.8v17.6h-.8zM124.8 245.6h.8v17.6h-.8zM124.8 245.6v5.3M86.4 263.2h45.4v.8h-45.4zM92.5 264h.7v17.7h-.7zM108.6 264h.8l-.1 17.7h-.7zM124.8 264h.7v17.7h-.7z"/>
<path d="M124.8 264v5.4M80.7 297h7.7M86.4 281.7h45.4v.7h-45.4zM92.4 282.4h.8v17.4h-.8zM108.5 282.4h.8v17.4h-.8zM124.7 282.4h.8v17.3h-.8zM124.7 282.4v5.4M193.1 297h7.7M81.3 339.6h-.3v.3h.3M81.4 339.9h.1M81.4 339.6h.1M81.6 339.9h.4"/>
<path d="M81.6 339.6h.4M82.1 339.9h.2M82.1 339.6h.2M82.3 339.9h.5M82.3 339.6h.5M82.9 339.9h.1M82.9 339.6h.1M83.1 339.9h.5M83.1 339.6h.5M83.7 339.9h.1M83.7 339.6h.1M83.9 339.9h.5"/>
<path d="M83.9 339.6h.5M84.5 339.9h.1M84.5 339.6h.1M84.7 339.6h.3v.3h-.3M85.1 338.6h.2v.5h-.2zM85.3 339.9v-.3h1.6v.3M85.3 339.6h1.6v.3h-1.6zM85.4 334.8a70.2 70.2 0 0 1 47.3 0M85.4 334.8v4.6h1v-4M85.9 338.9v.3M85.9 339.3h.1M85.9 339.5h.1"/>
<path d="M85.9 339.7h.1M85.9 339.3v.2M85.9 339.5v.2M85.9 339.8v.1M86.3 335.4a70.7 70.7 0 0 1 45.4 0M88.4 338.9h-.8v1.3M92 332.9l.9-.1 .1 .6-.8 .2zM108.6 330.9h.9v.7h-.9zM125.3 332.8l.8 .1-.2 .8-.8-.3zM130.6 339.9h.8M131.3 339.9v-.3h1.6v.3M131.3 339.6h1.6v.3h-1.6z"/>
<path d="M132.2 339v.9M132.7 334.8v4.6h-1v-4M130.6 340.2v-1.3h-.8v6.7M151.8 370.1h118.3v3.7h-118.3zM151.8 373.8v34M153.8 373.8h116.3M199.1 373.8v34M151.8 399.8h118.3M151.8 395.8h118.3M151.8 391.7h118.3M151.8 387.7h118.3M151.8 384.7h47.3"/>
<path d="M161.4 384.7v15.1M175.3 384.7v15.1M186.4 384.7v15.1M254.2 399.8v4M151.8 403.8h118.3M224.5 403.8v4M244.1 403.8v4"/>
</g>
<g fill="#000" stroke="#000" stroke-width=".19">
<path d="M80.7 35.8l1.6-.3v.6zM80.7 25.6l1.6-.3v.5zM86.9 35.5l1.5 .3-1.5 .3zM88.4 35.8l1.6-.2v.5zM128.1 35.5l1.6 .3-1.6 .3zM128.1 35.6l1.6 .2-1.6 .3zM131.2 25.3l1.6 .3-1.6 .2zM132.8 35.8l1.5-.3v.6zM193.1 26.1l1.6-.2v.5zM193.1 33.4l1.6-.3v.5zM199.3 33.1l1.5 .3-1.5 .2zM200.8 33.3l1.6-.3v.6z"/>
<path d="M240.7 33l1.5 .3-1.5 .3zM243.8 25.9l1.5 .2-1.5 .3zM245.3 33.3l1.5-.3v.6zM58.2 171l.2 1.6h-.5zM68.9 174.9l.2 1.5h-.5zM170.6 171l.2 1.6h-.5zM181.3 174.9l.2 1.5h-.5zM57.9 299.3h.5l-.2 1.5zM68.6 295.5h.5l-.2 1.5zM170.3 299.3h.5l-.2 1.5zM181 295.5h.5l-.2 1.5zM80.1 336.5l1.1 1.1-1.4-.6z"/>
<path d="M138.1 338.1h.5l-.3 1.5zM138.3 330.7l.3 1.5h-.5zM65.1 340.2l.3 1.5h-.5zM64.9 344h.5l-.3 1.6zM80.7 353.9l1.6-.3v.5zM86.9 353.6l1.5 .3-1.5 .2zM88.4 353.9l1.6-.3v.5zM128.3 353.6l1.5 .3-1.5 .2zM132.9 353.9l1.6-.3v.5z"/>
</g>
<g fill="none" stroke="#939598" stroke-width=".25">
<path d="M129.9 339.8h.1M130.6 339.8h.1M80.7 345h.1M80.8 341.2h.1M80.9 343.3h.1M80.9 340.8h.1M81 343.3h.1M81 343.2h.1M81 343.5h.1v.1zM81 342.6h.1M81.1 340.2h.1M81.1 341.5h.1"/>
<path d="M81.2 343.9h.1M81.2 345.3h.1M81.3 340.6v.2l-.1-.1 .1-.1M81.3 340.4h.1M81.4 342.3h.1M81.4 343.5h.1M81.4 345.3h.1M81.5 342.5h.1M81.5 342.2h.1M81.5 341.8h.1M81.5 345.1h.1M81.5 342.6h.1"/>
<path d="M81.6 344.6h.1M81.6 345.2h.1M81.6 342.1l-.1 .1M81.6 342.1v.1M81.6 343.9h.1M81.6 341.5h.1M81.6 344.3h.1M81.7 342.6h.1M81.7 343.3h.1M81.7 345.6h.1M81.7 341.3h.1M81.7 342h.1"/>
<path d="M81.7 340.6h.1M81.7 343.2h.1M81.7 341.2h.1M81.8 343.6l.1 .1h-.2zM81.9 345.3h.1M81.9 344.6h.1M81.9 340.7l.2-.1-.1 .2zM82 341.7l.1-.1v.2zM82 341.7h.1M82 345.6h.1M82 343.1h.1M82 341h.1"/>
<path d="M82 340.6h.1M82 343.3h.1M82.1 340.3h.1M82.1 345l-.1 .2zM82.1 344.3h.2zM82.2 341.5h.1M82.3 342.4h.1M82.3 345.3h.1M82.3 343.8l.1 .2h-.2zM82.4 343.6h.1M82.4 342.3h.1M82.4 344.5h.1"/>
<path d="M82.5 343.8h.1M82.6 345.1h.1M82.6 340.3h.1M82.6 341h.1M82.6 343.8h.1M82.6 344.5h.1M82.6 340.9l.1-.1zM82.6 342.5h.1M82.6 343.1h.1M82.6 345.2h.1M82.6 342.9l.2-.1-.1 .2zM82.7 341.8h.1"/>
<path d="M82.7 344.9h.1M82.7 342.5h.1M82.7 344.3h.1M82.7 340.5h.1M82.7 341.2h.1M82.8 341.7h.1M82.8 343.8h.1M82.8 341.3h.1M82.9 343.7h.1M83 343h.1M83 342.2v.1h-.1zM83.1 340.2h.1"/>
<path d="M83.1 343.4h.1M83.1 341.5l.1-.1zM83.1 345.3h.1M83.1 342.9h.1M83.1 340.4h.1M83.2 341.6h.1M83.2 340.3h.1M83.2 344.4h.1M83.2 343.7l.1 .1h-.2zM83.3 340.9h.1M83.3 345.1l.1-.1v.2zM83.4 345.4h.1"/>
<path d="M83.4 343h.1M83.4 342.3h.1M83.4 345.3l.1-.1zM83.5 342.3h.1M83.5 343.6h.1M83.6 345h.1M83.6 343.6h.1M83.6 344.3h.1M83.7 342.3h.1M83.7 343h.1M83.7 341.7h.1M83.7 343.6h.1"/>
<path d="M83.7 340.4h.1M83.7 341h.1M83.7 344.4h.1M83.8 343.7l.1-.1v.2zM83.8 344.7h.1M83.8 342.3h.1M83.8 341.3h.1M83.9 343.6h.1M83.9 341.1h.1M83.9 345h.1M83.9 342.2h.1M84 341.5h.1"/>
<path d="M84.1 343.4h.1M84.1 340.9l-.1 .1 .1-.1M84.2 341.9v.2h-.2zM84.2 342.8h.1M84.2 340.3h.1M84.2 341.6h.1M84.2 342.3l.2-.1v.1M84.2 342.3h.2M84.3 345.2h.1M84.3 342.7h.1M84.3 340.2h.1M84.3 344.3l.2-.1v.1z"/>
<path d="M84.4 345.4h.1M84.4 345h.1M84.4 342.3v.2h-.1zM84.4 344.2h.1M84.5 340.7h.1M84.5 341.4h.1M84.5 342.4h.1M84.5 345.5h.1M84.5 343.6h.1M84.6 344.2h.1M84.6 344.8h.1M84.6 343.5h.1"/>
<path d="M84.6 343.8l.1 .1h-.2l.2-.1M84.7 342.2h.1M84.7 342.8h.1M84.7 340.9h.1M84.7 341.5h.1M84.7 342.1h.1M84.8 340.3h.1M84.8 344.4h.1M84.8 340.9l.1-.1-.1 .1zM84.9 341.4h.1M84.9 344.2h.1M84.9 343.5h.1"/>
<path d="M84.9 345.4v-.1l-.1 .1h.2M85 344.5h.1M85 342h.1M85 344.5l.1-.1zM85 340.6h.1M85 343.4h.1M85 340.9h.1M85.1 343.4h.1M85.1 344.8h.1M85.2 341.3h.1M85.3 340.4h.1M85.3 341.7h.1"/>
<path d="M85.4 343.4h.1M85.4 342.7h.1M85.4 345h.1M85.4 342.5h.1M85.4 345.5h.1M85.4 343.1l.2-.1-.1 .1zM85.5 342.4h.1M85.5 341l-.1 .1zM85.6 344.7h.1M85.6 345.3h.1M85.6 343.7h.1M85.6 343.4h.1"/>
<path d="M85.6 344h.1M85.6 342.1h.1M85.6 342.7h.1M85.7 341.4h.1M85.7 340.8h.1M85.7 340.6h.1M85.8 342.5v.1h-.1zM85.8 344.5h.1M85.9 340.2h.1M85.9 345.5h.1M85.9 341.7l.1-.1zM85.9 341.9h.1"/>
<path d="M85.9 342.6h.1M85.9 341.4h.1M86 344l.1-.1zM86.1 344.3h.1M86.1 341.9h.1M86.1 342.4l.2-.1v.1zM86.1 345.3l.2-.1-.1 .1zM86.1 343.3h.1M86.2 343.2h.1M86.2 340.7h.1M86.2 343.5h.1M86.2 345.5h.2z"/>
<path d="M86.3 341.7h.1M86.3 340.4h.1M86.3 345.4h.1M86.4 344.7h.1M86.4 344.6l.1-.1v.2zM86.4 340.2h.1v.1zM86.4 341.2h.1M86.4 341.9h.1M86.5 345.5h.1M86.6 344.5h.1M86.6 345.2h.1M86.6 344.7h.1"/>
<path d="M86.6 342.3h.1M86.6 342.5h.1M86.6 343.2h.1M86.6 343.9h.1M86.6 343.7h.1M86.6 343.9l.1-.1zM86.7 341.9h.1M86.7 342.6h.1M86.7 341.3h.1M86.7 340.6h.1M86.8 344.6h.1M86.9 344.5h.1"/>
<path d="M86.9 343.9h.1M86.9 341.2v-.1l-.1 .1h.2M87 340.4h.1M87 341.1h.1M87 341.5h.1M87.1 345.3h.1M87.1 342.4h.1v.1zM87.2 341.7h.1M87.2 342.6v.1h-.1zM87.2 344.2h.1M87.2 343.5h.1M87.3 345.5h.1"/>
<path d="M87.3 343h.1M87.3 340.5h.1M87.3 343.9h.1M87.4 343.1h.1M87.4 341.7h.1M87.5 340.3h.1M87.5 344.1v.1zM87.5 345.6h.1M87.5 345h.1M87.5 341l.2-.1zM87.6 343.7h.1M87.6 344.4h.1"/>
<path d="M87.6 344.5h.1M87.6 343.1h.1M87.6 342.5h.1M87.7 341.8h.1M87.7 342.4h.1M87.7 341h.1M87.7 343.8h.1M87.7 340.5h.1M87.7 341.2h.1M87.7 344.6h.1M87.7 342.1h.1M87.7 345.5v.1"/>
<path d="M87.8 344.6h.1l-.1 .1zM87.9 342.4h.1M87.9 344.5h.1M87.9 343.1h.1M87.9 340.5l.2-.2v.2zM88 341.5h.1M88.1 343.7h.1M88.2 340.2h.1M88.2 342.7l.1-.1v.2zM88.2 343.2h.2zM88.3 343.6h.1M88.3 345.1h.1"/>
<path d="M88.3 341.2v.2h-.1zM88.4 342.3h.1M88.4 343.9h.1M88.4 341.5h.1M129.8 340.3h.1M129.8 342v.1M129.9 341.8h.1M129.9 341.5h.1M129.9 342.3h.1M129.9 344.7h.1M130 345.3h.1M130 343.9h.1"/>
<path d="M130.1 343.1h.1M130.1 343.4v.2h-.1zM130.1 342.3h.1M130.1 342l.2-.1-.1 .1M130.2 340.3h.1M130.2 343.6h.1M130.3 344.5h.1M130.3 344.9l.1 .1h-.1l.1-.1M130.4 341h.1M130.4 344.3h.1M130.4 345.6h.1M130.4 344.4h.1"/>
<path d="M130.4 345h.1M130.5 343.1h.1M130.5 343.7h.1M130.5 341.8h.1M130.5 342.5h.1M130.5 341.3h.1M130.6 341.2h.1M130.6 343.1h.1M130.6 341.7h.1M130.6 344.1h.1M130.6 340.5h.1M130.6 342.4h.1"/>
<path d="M130.6 343h.1M130.6 345.4h.1M130.6 340.5h.2l-.1 .1zM130.8 343.3h.1M130.8 343.8h.1M130.9 340.7l.1-.1v.2zM130.9 340.2h.1M130.9 340.3h.1M130.9 341.5h.1M131 340.6l.1-.1v.1zM131 345.1h.1M131 344.1l-.1 .1 .1-.1"/>
<path d="M131 342.1h.1M131 344.6h.1M131.1 342.3h.1M131.1 345.3h.1M131.1 341.6h.1M131.1 342.2l.1-.1zM131.2 343.6h.1M131.3 343h.1M131.3 342.7h.1v.1zM131.4 345.6h.1M131.4 342.8h-.2l.2-.1v.2M131.4 344.2h.1"/>
<path d="M131.4 344.9h.1M131.4 344.4h.1M131.5 345l.2 .1-.1-.2-.1 .2M131.5 342.9h.1M131.5 343.6h.1M131.5 345.1h.1M131.5 343.6v.1h-.1zM131.5 341.7h.1M131.5 342.3h.1M131.5 344.4h.1M131.6 341h.1M131.6 341.3h.1"/>
<path d="M131.6 340.3h.1M131.6 340.8h.1M131.6 341.5h.1M131.7 341.4h.1M131.7 343.9h.1M131.7 342.8h.1M131.7 345.3h.1M131.8 340.3h.1M131.8 345l-.1 .2zM131.8 341.3h.2zM131.8 342.2h.1M131.8 343.4h.1"/>
<path d="M132 340.3h.1M132 341.6h.1M132 344.3h.1M132 344.9h.2l-.1 .1zM132 343.6h.1M132.1 340h.1M132.1 340.8h.1M132.1 345.4h.1M132.2 341.9h.1M132.2 344.4h.1M132.2 342.4h.1M132.2 345h.1"/>
<path d="M132.2 343.6h.1M132.3 341.4h.1M132.3 340.8l.1 .1h-.2l.2-.1M132.4 344.7h.1M132.4 345.4h.1M132.5 343.5h.1M132.5 344.1h.1M132.5 342.8h.1M132.5 344.4h.1M132.5 343.5h.1zM132.5 341.5h.1M132.5 342.2h.1"/>
<path d="M132.6 340.2h.1M132.6 340.9h.1M132.6 341.4h.1M132.6 342.3v-.1l-.1 .1h.2M132.8 344.2h.1M132.8 343.7h.1M132.8 340.7h.1M132.8 341.3h.1M132.9 343.4h.1M132.9 342.6h.1M132.9 345h.1M132.9 343.8h-.1h.1"/>
</g>
<!-- layer: HIDDEN -->
<g fill="none" stroke="#000" stroke-width=".25">
<path d="M80.8 339.9h.6M81.5 339.9h.2M81.8 339.9h1.6M83.4 339.9h.3M83.7 339.9h1.6M85.3 339.9h.3M85.6 339.9h1.9M87.5 339.9h.3M87.7 338.9h.5M87.8 339.9h1.6M88.3 338.9h.2M88.6 338.9h1.8"/>
<path d="M89.5 339.9h.2M89.7 339.9h1.6M90.5 338.9h.2M90.8 338.9h1.5M91.4 339.9h.2M91.7 339.9h1.5M92.4 338.9h.2M92.7 338.9h1.5M93.3 339.9h.2M93.6 339.9h1.5M94.3 338.9h.2M94.6 338.9h1.5"/>
<path d="M95.2 339.9h.2M95.5 339.9h1.8M96.2 338.9h.2M96.5 338.9h1.5M97.4 339.9h.2M97.7 339.9h1.5M98.1 338.9h.2M98.4 338.9h1.8M99.3 339.9h.2M99.6 339.9h1.5M100.3 338.9h.2M100.6 338.9h1.5"/>
<path d="M101.2 339.9h.2M101.5 339.9h1.5M102.2 338.9h.2M102.5 338.9h1.5M103.1 339.9h.2M103.4 339.9h1.5M104.1 338.9h.2M104.4 338.9h1.5M105 339.9h.2M105.3 339.9h.2M105.6 339.9h1.5M106 338.9h.2"/>
<path d="M106.3 338.9h1.5M107.2 339.9h.2M107.5 339.9h1.5M107.9 338.9h.2M108.2 338.9h1.8M109.1 339.9h.2M109.4 339.9h1.5M110.1 338.9h.2M110.4 338.9h1.5M111 339.9h.2M111.3 339.9h1.5M112 338.9h.2"/>
<path d="M112.3 338.9h1.5M112.9 339.9h.2M113.2 339.9h1.5M113.9 338.9h.2M114.2 338.9h1.5M114.8 339.9h.2M115.1 339.9h.2M115.4 339.9h1.5M115.8 338.9h.2M116.1 338.9h1.5M117 339.9h.2M117.3 339.9h1.5"/>
<path d="M117.7 338.9h.2M118 338.9h.2M118.3 338.9h1.5M118.9 339.9h.2M119.2 339.9h1.5M119.9 338.9h.2M120.2 338.9h1.6M120.8 339.9h.2M121.1 339.9h1.5M121.8 338.9h.2M122.1 338.9h1.6M122.7 339.9h.2"/>
<path d="M123 339.9h1.8M123.7 338.9h.3M124 338.9h1.6M124.9 339.9h.2M125.2 339.9h1.5M125.6 338.9h.3M125.9 338.9h1.9M126.8 339.9h.2M127.1 339.9h1.6M127.8 338.9h.3M128.1 338.9h1.6M128.7 339.9h.2"/>
<path d="M129 339.9h.8M129.8 338.9h.1M80.7 345.6h.5M80.7 340.2h.3M81.1 340.2h1.5M81.3 345.6h.2M81.6 345.6h1.5M82.7 340.2h.2M83 340.2h1.5M83.2 345.6h.2M83.5 345.6h1.5M84.6 340.2h.2"/>
<path d="M84.9 340.2h.2M85.1 345.6h.2M85.2 340.2h1.5M85.4 345.6h1.6M86.8 340.2h.2M87 345.6h.2M87.1 340.2h1.5M87.3 345.6h.2M87.6 345.6h1.6M88.7 340.2h.2M89 340.2h1.5M89.2 345.6h.3"/>
<path d="M89.5 345.6h1.6M90.6 340.2h.2M90.9 340.2h1.5M91.1 345.6h.3M91.4 345.6h1.6M92.5 340.2h.2M92.8 340.2h1.5M93 345.6h.3M93.3 345.6h1.6M94.4 340.2h.2M94.7 340.2h.2M95 345.6h.2"/>
<path d="M95 340.2h1.5M95.3 345.6h1.8M96.6 340.2h.2M96.9 340.2h1.5M97.2 345.6h.2M97.5 345.6h1.5M98.5 340.2h.2M98.8 340.2h1.5M99.1 345.6h.2M99.4 345.6h1.5M100.4 340.2h.2M100.7 340.2h1.5"/>
<path d="M101 345.6h.2M101.3 345.6h1.5M102.3 340.2h.2M102.6 340.2h1.8M102.9 345.6h.2M103.2 345.6h1.5M104.5 340.2h.2M104.8 345.6h.2M104.8 340.2h1.5M105.1 345.6h1.8M106.4 340.2h.2M106.7 340.2h1.5"/>
<path d="M107 345.6h.2M107.3 345.6h1.5M108.3 340.2h.2M108.6 340.2h1.6M108.9 345.6h.2M109.2 345.6h1.5M110.2 340.2h.2M110.5 340.2h1.6M110.8 345.6h.2M111.1 345.6h1.5M112.1 340.2h.3M112.4 340.2h1.9"/>
<path d="M112.7 345.6h.2M113 345.6h1.5M114.3 340.2h.3M114.6 345.6h.2M114.6 340.2h1.6M114.9 345.6h1.8M116.2 340.2h.3M116.5 340.2h1.6M116.8 345.6h.2M117.1 345.6h1.5M118.2 340.2h.2M118.4 340.2h1.6"/>
<path d="M118.7 345.6h.2M119 345.6h1.5M120.1 340.2h.2M120.4 340.2h1.5M120.6 345.6h.2M120.9 345.6h1.5M122 340.2h.2M122.3 340.2h1.8M122.5 345.6h.2M122.8 345.6h1.5M124.2 340.2h.2M124.4 345.6h.2"/>
<path d="M124.5 340.2h1.5M124.7 345.6h.2M125 345.6h1.5M126.1 340.2h.2M126.4 340.2h1.5M126.6 345.6h.2M126.9 345.6h1.4M128 340.2h.2M128.3 340.2h1.5"/>
</g>
<!-- layer: FASTNERS -->
<path d="M80.8 339.9h49" fill="none" stroke="#000" stroke-width=".25"/>
<text font-size="6.2" x="52.9" y="328.8">MOTOR</text>
<g font-size="4.8">
<text x="90.2" y="316.1">ENCLOSED PLAN</text>
<text x="196.2" y="314.6">STACKED PLAN</text>
<text x="92.2" y="364.9">SECTION VIEW</text>
</g>
<text font-size="3.2" x="153.8" y="379.8">ROOF MOVEMENT LAYOUT</text>
<g font-size="2.8">
<text x="82.3" y="174">M</text>
<text x="194.4" y="174.5">M</text>
<text x="81.7" y="338.7">M</text>
<text x="200.2" y="394.7">LOCATION - AHMEDABAD_IN</text>
<text x="200.3" y="390.7">CLIENT - Ar. Keyur</text>
<text x="200.2" y="398.7">PRODUCT - RETRACTABLE ROOF</text>
<text x="199.9" y="406.8">SCALE: NTS</text>
<text x="200.2" y="402.7">NIHVA\22-23\02XX</text>
<text x="245.4" y="406.8">SHEET: 01 OF 01</text>
<text x="255.4" y="402.7">REV- 1</text>
</g>
<g font-size="2.3">
<text x="164.3" y="387.1">NAME</text>
<text x="178" y="387.1">SIGN</text>
<text x="186.9" y="390">15.02.23</text>
<text x="189.1" y="387.1">DATE</text>
<text x="165.4" y="394.1">P.M</text>
<text x="165.4" y="390.4">D.V.</text>
<text x="186.9" y="394.4">15.02.23</text>
<text x="165.4" y="398.6">V. T.</text>
<text x="186.9" y="398.6">15.02.23</text>
</g>
<g font-size="2.1">
<text x="152.3" y="394.1">CHECK</text>
<text x="152.4" y="390.6">DRAWN</text>
<text x="152.4" y="398.1">APPRD.</text>
</g>
<g font-size="2">
<text x="153.2" y="376.4">TITLE</text>
<text x="159.3" y="406.5">ALL DIMENSION ARE IN mm</text>
</g>
<text font-size="1.8" x="152.3" y="402.3">If any queries contact : supportautomation@nihva.com</text>
<g font-size="1.7">
<text x="154.5" y="372.4">This</text>
<text x="159.4" y="372.4">drawing</text>
<text x="168" y="372.4">&amp;</text>
<text x="170.8" y="372.4">design</text>
<text x="178.2" y="372.4">is</text>
<text x="181" y="372.4">the</text>
<text x="185.3" y="372.4">property</text>
<text x="194.5" y="372.4">of</text>
<text x="197.7" y="372.4">NIHVA</text>
<text x="204.4" y="372.4">TECHNOLOGIES.</text>
<text x="220.5" y="372.4">Not</text>
<text x="225" y="372.4">to</text>
<text x="228.1" y="372.4">be</text>
<text x="231.7" y="372.4">sold</text>
<text x="236.8" y="372.4">or</text>
<text x="240" y="372.4">copied</text>
<text x="247.5" y="372.4">to</text>
<text x="250.7" y="372.4">any</text>
<text x="255.2" y="372.4">other</text>
<text x="261.5" y="372.4">concern.</text>
</g>
</svg>
